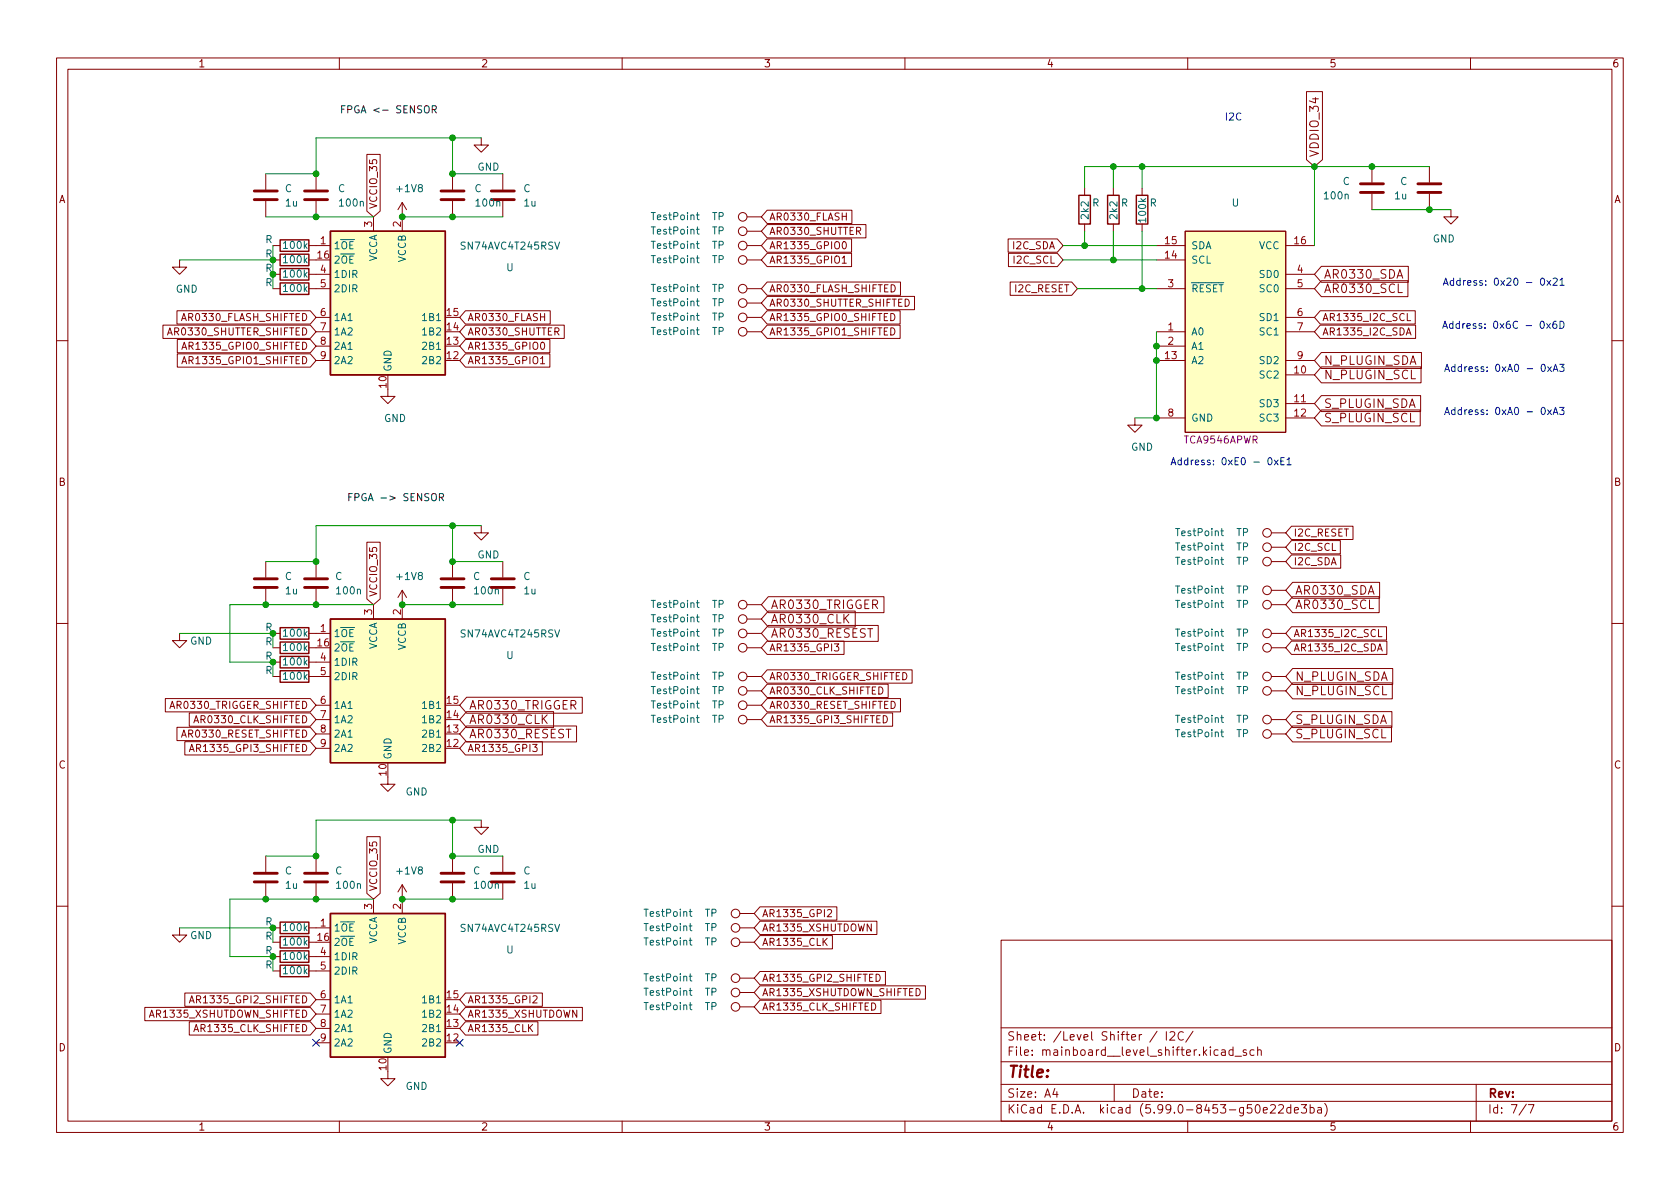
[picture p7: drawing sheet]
<svg xmlns="http://www.w3.org/2000/svg" width="297mm" height="210mm" viewBox="0 0 297 210" stroke-linecap="round" stroke-linejoin="round" font-family="sans-serif">
<g fill="none" stroke="#840000" stroke-width=".18">
<path d="M10 10.2h277v190.1h-277zM12 12.2h273v186.1h-273zM60 10.2v2M110 10.2v2M160 10.2v2M210 10.2v2M231 16.2h2.8v12l-1.4 1.3-1.4-1.3zM260 10.2v2M47 30.7v2.8M47 35.6v2.7M55.9 30.7v2.8M55.9 35.6v2.7"/>
<path d="M64.9 27.3h2.3v10l-1.2 1-1.1-1zM66 38.3v2.6M71.1 35.8l-.7 1.3M71.1 35.8v5.1M71.1 35.8l.8 1.3M80 30.7v2.8M80 35.6v2.7M85.1 24.4v1.2h1.3l-1.3 1.3-1.3-1.3h1.3M88.9 30.7v2.8M88.9 35.6v2.7M132.1 38.3h2.5M135.6 39.7h17.5v2.4h-17.5l-1-1.2z"/>
<path d="M135.6 37.2h15v2.3h-15l-1-1.2zM148.9 38.3h.7M149.6 37.7v1.2M191.8 33.3v1.2M191.8 39.6v1.3M196.8 33.3v1.2M196.8 39.6v1.3M201.9 33.3v1.2M201.9 39.6v1.3M242.6 29.5v2.8M242.6 34.3v2.8M252.7 29.5v2.8"/>
<path d="M252.7 34.3v2.8M256.5 37.1v1.2h-1.2l1.2 1.3 1.3-1.3h-1.3M28.8 57.5h26.1l1 1.2-1 1.1h-26.1zM31.3 55h23.6l1 1.1-1 1.2h-23.6zM31.7 46v1.2h1.3l-1.3 1.3-1.2-1.3h1.2M48.3 51h1.2M48.3 43.4h1.2M48.3 48.5h1.2M48.3 46h1.2M54.6 51h3.8M54.6 43.4h3.8M54.6 48.5h3.8"/>
<path d="M54.6 46h1.3M55.9 56.1h2.5M55.9 58.7h2.5M82.3 57.5h17.5v2.3h-17.5l-1-1.1zM82.3 55h15v2.3h-15l-1-1.2zM95.6 56h.7M96.3 55.4v1.3M132.1 51h2.5M132.1 43.4h2.5M132.1 56.1h2.5M132.1 58.7h2.5M132.1 46h2.5"/>
<path d="M132.1 53.6h2.5M132.1 40.9h2.5M135.6 52.4h26.1v2.4h-26.1l-1-1.2zM135.6 57.5h23.6v2.3h-23.6l-1-1.1zM135.6 55h23.6v2.3h-23.6l-1-1.2zM135.6 44.8h15v2.3h-15l-1-1.1zM135.6 42.3h15v2.3h-15l-1-1.2zM135.6 49.9h23.6v2.3h-23.6l-1-1.2zM148.9 45.6l.4-.3v1.2M148.9 46.5h.7M149 42.9l.2-.2a.68 .68 0 0 1 .5 .7 .68 .68 0 0 1-.5 .6l-.2-.1-.1-.4zM157.5 58a.64 .64 0 0 1 .7 .6 .64 .64 0 0 1-.7 .6z"/>
<path d="M157.5 55.4a.64 .64 0 0 1 .7 .7 .64 .64 0 0 1-.7 .6zM157.6 50.4a.64 .64 0 0 1 .7 .6 .64 .64 0 0 1-.7 .6zM178.2 42.3h8.7l1.1 1.1-1.1 1.2h-8.7zM178.3 44.8h8.6l1.1 1.2-1.1 1.1h-8.6zM178.6 49.9h10.9l1 1.1-1 1.2h-10.9zM204.5 51h5M204.5 43.4h5M204.5 58.7h5M204.5 46h5M209.5 40.9h17.8v35.5h-17.8zM227.3 51h5.1M227.3 43.4h5.1"/>
<path d="M227.3 48.5h5.1M227.3 56.1h5.1M227.3 58.7h5.1M233.4 57.5h16.9v2.3h-16.9l-1-1.1zM233.4 55h16.8v2.3h-16.8l-1-1.2zM233.6 47.1h15.4v2.8h-15.4l-1.2-1.4zM233.6 49.6h15.3v2.9h-15.3l-1.2-1.5zM247 49.2l.5-1.5 .5 1.5M247.2 50.2v1.5h.7M248.6 59.2l.5-1.2 .4 1.2M248.8 58.9h.6M248.8 55.4v1.3h.6"/>
<path d="M10 60.2h2M31.3 60h23.6l1 1.2-1 1.2h-23.6zM31.3 62.6h23.6l1 1.1-1 1.2h-23.6zM32.2 61.8l.4-1.3 .4 1.3M32.2 64.3l.4-1.2 .4 1.2M32.3 61.4h.6M32.3 64h.6M55.9 61.2h2.5M55.9 63.7h2.5M68.6 68.8v1.3h1.2l-1.2 1.3-1.3-1.3h1.3M82.3 62.6h14.9v2.3h-14.9l-1-1.2zM82.3 60h14.9v2.4h-14.9l-1-1.2z"/>
<path d="M95.6 63.4l.3-.3v1.2M95.6 64.3h.7M95.7 60.6l.2-.1a.68 .68 0 0 1 .4 .6 .68 .68 0 0 1-.4 .7l-.2-.1-.1-.4zM200.7 73.9v1.3h1.2l-1.2 1.2-1.3-1.2h1.3M204.5 61.2h5M204.5 63.7h5M204.5 73.9h5M227.3 63.7h5.1M227.3 66.3h5.1M227.3 71.4h5.1M227.3 73.9h5.1M233.6 62.3h17.7v2.9h-17.7l-1.2-1.5z"/>
<path d="M233.6 64.9h17.7v2.8h-17.7l-1.2-1.4zM233.6 70h17.6v2.8h-17.6l-1.2-1.4zM233.6 72.5h17.5v2.8h-17.5l-1.2-1.4zM285 60.2h2M47 99.3v2.8M55.9 99.3v2.8M64.9 95.9h2.3v10l-1.2 1-1.1-1zM80 99.3v2.8M85.1 93v1.2h1.3l-1.3 1.3-1.3-1.3h1.3M88.9 99.3v2.8M224.8 99.3h2.5M224.8 94.2h2.5"/>
<path d="M224.8 96.8h2.5M228.3 93.1h10.9v2.3h-10.9l-1-1.2zM228.3 95.6h8.7v2.3h-8.7l-1-1.1zM228.3 98.1h8.7v2.4h-8.7l-1-1.2zM10 110.2h2M31.7 112v1.3h1.3l-1.3 1.2-1.2-1.2h1.2M47 104.1v2.8M48.3 119.6h1.2M48.3 114.5h1.2M48.3 112h1.2M48.3 117.1h1.2M54.6 119.6h3.8"/>
<path d="M54.6 114.5h1.3M54.6 112h3.8M54.6 117.1h3.8M55.9 104.1v2.8M66 106.9v2.6M71.1 104.4v5.1M71.1 104.4l-.7 1.3M71.1 104.4l.8 1.3M80 104.1v2.8M88.9 104.1v2.8M132.1 106.9h2.5M132.1 119.6h2.5"/>
<path d="M132.1 114.5h2.5M132.1 112h2.5M132.1 109.5h2.5M135.6 113.4h13.6v2.3h-13.6l-1-1.2zM135.6 118.5h25.7v2.3h-25.7l-1-1.2zM135.8 105.5h20.5v2.8h-20.5l-1.2-1.4zM135.8 110.6h19.5v2.8h-19.5l-1.2-1.4zM135.8 108.1h15.4v2.8h-15.4l-1.2-1.4zM147.5 113.9h.8l-.4 .4 .3 .2v.5l-.1 .1-.6-.1M149.4 109.3l.7 .9M150.1 108.6l-.9 .9M153.4 111.2h.9"/>
<path d="M224.8 104.4h2.5M224.8 106.9h2.5M224.8 119.6h2.5M224.8 114.5h2.5M224.8 112h2.5M228.3 113.4h16.9v2.3h-16.9l-1-1.2zM228.3 110.8h16.8v2.4h-16.8l-1-1.2zM228.5 118.2h17.7v2.8h-17.7l-1.2-1.4zM228.5 103h15.4v2.8h-15.4l-1.2-1.4zM228.5 105.5h15.4v2.8h-15.4l-1.2-1.4zM241.9 105.1l.5-1.5 .5 1.5M242.1 106.1v1.5h.8"/>
<path d="M243.6 115.1l.4-1.2 .4 1.2M243.7 114.8h.6M243.7 111.3v1.3h.6M285 110.2h2M29.2 123.5h25.7l1 1.2-1 1.2h-25.7zM31.3 128.6h23.6l1 1.2-1 1.2h-23.6zM32.7 131.2h22.2l1 1.1-1 1.2h-22.2zM33.5 126.1h21.4l1 1.1-1 1.2h-21.4zM33.5 132.9l.4-1.3 .4 1.3M33.6 132.5h.6M34.3 127.8l.4-1.2 .4 1.2M55.9 127.2h2.5"/>
<path d="M55.9 124.7h2.5M55.9 129.8h2.5M55.9 132.3h2.5M68.6 137.4v1.3h1.2l-1.2 1.2-1.3-1.2h1.3M82.3 131.2h13.6v2.3h-13.6l-1-1.2zM82.5 128.4h19.4v2.8h-19.4l-1.2-1.4zM82.5 123.3h20.5v2.8h-20.5l-1.2-1.4zM82.5 125.8h15.4v2.9h-15.4l-1.2-1.5zM94.2 131.6h.8l-.5 .5 .4 .1v.6l-.2 .1-.5-.1M96.1 127.1l.6 .8M96.7 126.4l-.8 .9M100.1 129h.9"/>
<path d="M132.1 127.2h2.5M132.1 124.7h2.5M132.1 122.2h2.5M135.6 123.5h23.6v2.4h-23.6l-1-1.2zM135.6 121h21.4v2.3h-21.4l-1-1.1zM135.6 126.1h22.2v2.3h-22.2l-1-1.2zM155.4 121.5a.64 .64 0 0 1 .7 .6 .64 .64 0 0 1-.7 .6zM156.2 126.6a.64 .64 0 0 1 .7 .6 .64 .64 0 0 1-.7 .6zM224.8 127.2h2.5M224.8 122.2h2.5M224.8 129.8h2.5M228.5 120.8h17.7v2.8h-17.7l-1.2-1.4z"/>
<path d="M228.5 128.4h17.5v2.8h-17.5l-1.2-1.4zM228.5 125.8h17.6v2.9h-17.6l-1.2-1.5zM47 151.4v2.8M47 156.2v2.8M55.9 151.4v2.8M55.9 156.2v2.8M64.9 148h2.3v10l-1.2 1-1.1-1zM66 159v2.5M71.1 156.5v5M71.1 156.5l-.7 1.2M71.1 156.5l.8 1.2M80 151.4v2.8"/>
<path d="M80 156.2v2.8M85.1 145v1.3h1.3l-1.3 1.3-1.3-1.3h1.3M88.9 151.4v2.8M88.9 156.2v2.8M10 160.2h2M25.6 178.1h29.3l1 1.2-1 1.2h-29.3zM31.7 164.1v1.2h1.3l-1.3 1.3-1.2-1.3h1.2M32.7 175.6h22.2l1 1.2-1 1.2h-22.2zM33.5 177.4l.4-1.3 .4 1.3M33.6 177h.6M48.3 166.6h1.2M48.3 164.1h1.2"/>
<path d="M48.3 169.2h1.2M48.3 171.7h1.2M54.6 166.6h1.3M54.6 164.1h3.8M54.6 169.2h3.8M54.6 171.7h3.8M55.9 176.8h2.5M55.9 179.3h2.5M82.3 178.1h20.7v2.4h-20.7l-1-1.2zM82.3 175.6h13.6v2.4h-13.6l-1-1.2zM94.2 176.2l.5-.1 .3 .3-.8 1h.8M130.8 173h2.5"/>
<path d="M130.8 166.6h2.5M130.8 164.1h2.5M130.8 161.5h2.5M130.8 178h2.5M130.8 175.5h2.5M134.4 165.4h12.8v2.4h-12.8l-1.1-1.2zM134.4 160.4h13.6v2.3h-13.6l-1.1-1.2zM134.4 162.9h20.6v2.4h-20.6l-1.1-1.2zM134.4 171.8h22.2v2.3h-22.2l-1.1-1.1zM134.4 174.3h29.2v2.4h-29.2l-1.1-1.2zM134.4 176.9h21.4v2.3h-21.4l-1.1-1.2zM145.7 166.5l.5 .7"/>
<path d="M146.2 165.9l-.7 .7M146.3 161l.5-.2 .2 .4-.8 .9h.8M154.1 177.4a.64 .64 0 0 1 .7 .6 .64 .64 0 0 1-.7 .6zM154.9 172.3a.64 .64 0 0 1 .7 .6 .64 .64 0 0 1-.7 .6zM177 166.3h108v32h-108zM285 160.2h2M33.5 180.7h21.4l1 1.2-1 1.1h-21.4zM34.3 182.4l.4-1.2 .4 1.2M55.9 181.9h2.5M55.9 184.4h2.5M60 198.3v2M68.6 189.5v1.2h1.2l-1.2 1.3-1.3-1.3h1.3"/>
<path d="M82.3 180.7h12.8v2.3h-12.8l-1-1.1zM93.6 181.7l.6 .7M94.2 181.2l-.7 .7M110 198.3v2M160 198.3v2M177 194.8h108M177 191.8h108M177 187.8h108M177 181.8h108M186.5 192.5l-.4 1h1M186.9 193v1M197 191.8v3"/>
<path d="M204.6 182.4l-1.3 1.9M206.2 182.4v1.5M206.9 182.6l.5-.2 .2 .2 .1 .3-.9 1h.9M209.2 182.6a.6 .6 0 0 0-.7 0 .6 .6 0 0 0-.2 .7 .56 .56 0 0 0 .3 .6 .56 .56 0 0 0 .6-.1M210 198.3v2M210.9 182.4l-1.3 1.9M216 185.7h.6v.9M216.6 186l-.5 .1a.29 .29 0 0 0-.2 .2 .29 .29 0 0 0 .2 .3h.5M218 185.7l-.4-.1-.3 .3v.4l.1 .3h.6M218 185.1v1.5M218.4 186.8h1.1M220.4 185.7l-.4-.1-.2 .2 .1 .3 .5 .1v.4h-.6"/>
<path d="M221.7 185.7l-.4-.1-.3 .3v.4l.1 .3h.6M222.4 185.8l.2-.2 .3 .1 .1 .9M222.4 185.1v1.5M223.4 196.3l.7-.1-.1-.3-.4-.1-.2 .2v.8h.6M224.6 195.5l.6-.2 .2 .2 .1 .3-.9 1h.9M226.1 195.5l.5-.2 .3 .2v.3l-.9 1h.9M228.2 195.9l-.4-.1-.3 .3v.4l.1 .3h.6M228.2 195.3v1.5M228.9 196.3l.7-.1-.1-.3-.4-.1-.2 .2v.8h.6M230.1 195.3h.9l-.5 .6 .4 .1v.7l-.2 .1h-.4l-.2-.1M231.6 195.9l.5-.1 .3 .3v.4l-.2 .3h-.6M231.6 195.3v1.5"/>
<path d="M233 195.9h.6v.9M233.6 196.2l-.5 .1a.29 .29 0 0 0-.2 .2 .29 .29 0 0 0 .2 .3h.5M234.2 195.1a1.72 1.72 0 0 1 0 2.3M260 198.3v2M261 191.8v6.5M269.9 195.3l-1.3 1.9M270.2 195.3h1l-.6 1.5"/>
<circle cx="131.3" cy="38.3" r=".76"/>
<circle cx="131.3" cy="56.1" r=".76"/>
<circle cx="131.3" cy="43.4" r=".76"/>
<circle cx="131.3" cy="46" r=".76"/>
<circle cx="131.3" cy="58.7" r=".76"/>
<circle cx="131.3" cy="51" r=".76"/>
<circle cx="131.3" cy="53.6" r=".76"/>
<circle cx="131.3" cy="40.9" r=".76"/>
<circle cx="224" cy="96.8" r=".76"/>
<circle cx="224" cy="99.3" r=".76"/>
<circle cx="224" cy="94.2" r=".76"/>
<circle cx="131.3" cy="106.9" r=".76"/>
<circle cx="131.3" cy="114.5" r=".76"/>
<circle cx="131.3" cy="109.5" r=".76"/>
<circle cx="131.3" cy="119.6" r=".76"/>
<circle cx="131.3" cy="112" r=".76"/>
<circle cx="224" cy="104.4" r=".76"/>
<circle cx="224" cy="112" r=".76"/>
<circle cx="224" cy="119.6" r=".76"/>
<circle cx="224" cy="114.5" r=".76"/>
<circle cx="224" cy="106.9" r=".76"/>
<circle cx="131.3" cy="127.2" r=".76"/>
<circle cx="131.3" cy="124.7" r=".76"/>
<circle cx="131.3" cy="122.2" r=".76"/>
<circle cx="224" cy="122.2" r=".76"/>
<circle cx="224" cy="129.8" r=".76"/>
<circle cx="224" cy="127.2" r=".76"/>
<circle cx="130" cy="161.5" r=".76"/>
<circle cx="130" cy="166.6" r=".76"/>
<circle cx="130" cy="164.1" r=".76"/>
<circle cx="130" cy="175.5" r=".76"/>
<circle cx="130" cy="173" r=".76"/>
<circle cx="130" cy="178" r=".76"/>
</g>
<g fill="none" stroke="#840000" stroke-width=".25">
<path d="M190.8 34.5h2v5.1h-2zM195.8 34.5h2.1v5.1h-2.1zM200.9 34.5h2v5.1h-2zM49.5 50h5.1v2.1h-5.1zM49.5 42.4h5.1v2h-5.1zM49.5 47.5h5.1v2h-5.1zM49.5 45h5.1v2h-5.1zM58.4 40.9h20.3v25.4h-20.3zM49.5 118.6h5.1v2h-5.1zM49.5 116.1h5.1v2h-5.1zM49.5 113.5h5.1v2.1h-5.1zM49.5 111h5.1v2h-5.1z"/>
<path d="M58.4 109.5h20.3v25.4h-20.3zM49.5 168.1h5.1v2.1h-5.1zM49.5 170.7h5.1v2h-5.1zM49.5 165.6h5.1v2h-5.1zM49.5 163.1h5.1v2h-5.1zM58.4 161.5h20.3v25.4h-20.3z"/>
</g>
<g fill="none" stroke="#840000" stroke-width=".51">
<path d="M45 35.3h4M45 33.8h4M53.8 35.3h4.1M53.8 33.8h4.1M78 35.3h4M78 33.8h4M86.9 35.3h4M86.9 33.8h4M240.5 34h4.1M240.5 32.5h4.1M250.7 34h4.1M250.7 32.5h4.1"/>
<path d="M45 103.9h4M45 102.4h4M53.8 103.9h4.1M53.8 102.4h4.1M78 103.9h4M78 102.4h4M86.9 103.9h4M86.9 102.4h4M45 156h4M45 154.4h4M53.8 156h4.1M53.8 154.4h4.1"/>
<path d="M78 156h4M78 154.4h4M86.9 156h4M86.9 154.4h4"/>
</g>
<g fill="none" stroke="#006464" stroke-width=".18">
<path d="M123.1 38h.5M123.3 37.6v1.1l.3 .2M123.1 58.3h.5M123.1 55.8h.5M123.1 45.6h.5M123.1 50.7h.5M123.1 53.2h.5M123.1 43.1h.5M123.1 40.5h.5M123.3 57.9v1.1l.3 .2M123.3 55.4v1.1l.3 .1M123.3 45.2v1.1l.3 .2"/>
<path d="M123.3 50.3v1.1l.3 .2M123.3 52.8v1.1l.3 .2M123.3 42.7v1.1l.3 .1M123.3 40.1v1.1l.3 .2M215.8 99h.5M215.8 93.9h.5M215.8 96.4h.5M216 98.5v1.1l.3 .2M216 93.5v1.1l.3 .1M216 96v1.1l.3 .2M123.1 106.6h.5M123.1 119.3h.5"/>
<path d="M123.1 114.2h.5M123.1 111.7h.5M123.1 109.1h.5M123.3 106.2v1.1l.3 .1M123.3 118.9v1.1l.3 .1M123.3 113.8v1.1l.3 .2M123.3 111.2v1.1l.3 .2M123.3 108.7v1.1l.3 .2M215.8 104h.5M215.8 106.6h.5M215.8 119.3h.5M215.8 114.2h.5"/>
<path d="M215.8 111.7h.5M216 103.6v1.1l.3 .2M216 106.2v1.1l.3 .1M216 111.2v1.1l.3 .2M216 118.9v1.1l.3 .1M216 113.8v1.1l.3 .2M123.1 126.9h.5M123.1 124.4h.5M123.1 121.8h.5M123.3 126.5v1.1l.3 .2M123.3 123.9v1.1l.3 .2M123.3 121.4v1.1l.3 .2"/>
<path d="M215.8 126.9h.5M215.8 121.8h.5M215.8 129.4h.5M216 126.5v1.1l.3 .2M216 129v1.1l.3 .2M216 121.4v1.1l.3 .2M121.9 172.6h.4M121.9 166.3h.4M121.9 163.7h.4M121.9 161.2h.4M121.9 177.7h.4M121.9 175.2h.4"/>
<path d="M122 172.2v1.1l.3 .2M122 165.9v1l.3 .2M122 163.3v1.1l.3 .2M122 160.8v1.1l.3 .1M122 177.3v1.1l.3 .2M122 174.7v1.1l.3 .2"/>
</g>
<g fill="#ffffc2" stroke="#ffffc2" stroke-width=".18">
<path d="M58.4 40.9h20.3v25.4h-20.3z"/>
<path d="M209.5 40.9h17.8v35.5h-17.8z"/>
<path d="M58.4 109.5h20.3v25.4h-20.3z"/>
<path d="M58.4 161.5h20.3v25.4h-20.3z"/>
</g>
<path d="M60.4 19.3h.4M61 18.7h-.6v1.3M61.5 19.4l.6-.1 .1-.2v-.3l-.7-.1v1.3M61.7 87.9h.4M62.3 87.3h-.6v1.2M62.8 87.9h.6l.1-.2-.1-.3-.6-.1v1.2" fill="none" stroke="#0f0f0f" stroke-width=".18"/>
<g fill="none" stroke="#0000c2" stroke-width=".18">
<path d="M255.1 58.1l.4-1.3 .4 1.3M255.2 50.4l.4-1.2 .4 1.2M255.2 57.7h.6M255.3 50.1h.6M256.9 57.3l-.4-.1-.2 .3 .1 .5h.5M256.9 56.8v1.3M257 49.7l-.4-.1-.2 .2 .1 .6h.5M257 49.2v1.2M258 57.3l-.3-.1-.3 .3 .2 .5h.4M258 56.8v1.3M258.2 49.7l-.4-.1-.2 .2 .1 .6h.5M258.2 49.2v1.2"/>
<path d="M275.8 56.8a.64 .64 0 0 1 .7 .6 .64 .64 0 0 1-.7 .7zM275.8 50.4h.7M255.4 73.3l.5-1.3 .4 1.3M255.4 65.7l.5-1.3 .4 1.3M255.6 72.9h.6M255.6 65.3h.6M257.3 72.5h-.4l-.3 .2 .2 .5h.5M257.3 64.9l-.4-.1-.3 .3 .2 .5h.5M257.3 64.4v1.3M257.3 72v1.3M258.4 72.5h-.4l-.2 .2 .1 .5h.5M258.4 64.9l-.4-.1-.2 .3 .1 .5h.5"/>
<path d="M275.8 72h.7l-.4 .5 .4 .1v.6l-.2 .1-.5-.1M275.8 64.4h.7l-.4 .5 .4 .1v.6l-.2 .1-.5-.1M207.1 82.2l.4-1.3 .4 1.3M207.2 81.8h.6M208.9 81.4h-.4l-.2 .2 .1 .5h.5M208.9 80.9v1.3M210 81.4h-.3l-.3 .2 .1 .5h.5M227.6 82.2h.7"/>
</g>
<g fill="none" stroke="#009600" stroke-width=".18">
<path d="M47 38.3h19M71.1 38.3h17.8M80 24.4v6.3h8.9M85.1 24.4h-29.2v6.3h-8.9M196.8 29.5v3.8M201.9 29.5v3.8M232.4 29.5v13.9M242.6 37.1h13.9M252.7 29.5h-60.9v3.8M31.7 46h16.6M48.3 43.4v7.6M188 46h16.5"/>
<path d="M188 43.4h16.5M190.5 51h14M191.8 40.9v2.5M196.8 40.9v5.1M201.9 40.9v10.1M204.5 58.7v15.2h-3.8M80 93v6.3h8.9M85.1 93h-29.2v6.3h-8.9M31.7 112h16.6v2.5M66 106.9h-25.4v10.2h7.7v2.5M71.1 106.9h17.8M66 159h-25.4v10.2h7.7v2.5"/>
<path d="M71.1 159h17.8M80 145v6.4h8.9M85.1 145h-29.2v6.4h-8.9M31.7 164.1h16.6v2.5"/>
</g>
<path d="M55.3 183.8l1.2 1.2M56.5 183.8l-1.2 1.2M80.7 183.8l1.2 1.2M81.9 183.8l-1.2 1.2" fill="none" stroke="#000084" stroke-width=".18"/>
<g fill="#009600" stroke="#009600" stroke-width=".18">
<circle cx="55.9" cy="99.3" r=".51"/>
<circle cx="48.3" cy="46" r=".51"/>
<circle cx="48.3" cy="48.5" r=".51"/>
<circle cx="55.9" cy="106.9" r=".51"/>
<circle cx="47" cy="106.9" r=".51"/>
<circle cx="47" cy="159" r=".51"/>
<circle cx="48.3" cy="164.1" r=".51"/>
<circle cx="48.3" cy="169.2" r=".51"/>
<circle cx="55.9" cy="159" r=".51"/>
<circle cx="71.1" cy="159" r=".51"/>
<circle cx="80" cy="159" r=".51"/>
<circle cx="80" cy="145" r=".51"/>
<circle cx="80" cy="151.4" r=".51"/>
<circle cx="71.1" cy="38.3" r=".51"/>
<circle cx="55.9" cy="30.7" r=".51"/>
<circle cx="55.9" cy="38.3" r=".51"/>
<circle cx="48.3" cy="112" r=".51"/>
<circle cx="48.3" cy="117.1" r=".51"/>
<circle cx="55.9" cy="151.4" r=".51"/>
<circle cx="71.1" cy="106.9" r=".51"/>
<circle cx="80" cy="99.3" r=".51"/>
<circle cx="80" cy="106.9" r=".51"/>
<circle cx="80" cy="93" r=".51"/>
<circle cx="80" cy="24.4" r=".51"/>
<circle cx="80" cy="30.7" r=".51"/>
<circle cx="80" cy="38.3" r=".51"/>
<circle cx="201.9" cy="51" r=".51"/>
<circle cx="204.5" cy="61.2" r=".51"/>
<circle cx="204.5" cy="63.7" r=".51"/>
<circle cx="201.9" cy="29.5" r=".51"/>
<circle cx="232.4" cy="29.5" r=".51"/>
<circle cx="196.9" cy="46" r=".51"/>
<circle cx="242.6" cy="29.5" r=".51"/>
<circle cx="252.7" cy="37.1" r=".51"/>
<circle cx="204.5" cy="73.9" r=".51"/>
<circle cx="191.8" cy="43.4" r=".51"/>
<circle cx="196.9" cy="29.5" r=".51"/>
</g>
<text font-size="2.8" fill="#840000" x="178" y="190.6">Title:</text>
<g font-size="2.1" fill="#840000">
<text x="233.2" y="27.9" transform="rotate(-90 233.2 27.9)">VDDIO_34</text>
<text x="234" y="49.3">AR0330_SDA</text>
<text x="234" y="51.8">AR0330_SCL</text>
<text x="234" y="64.5">N_PLUGIN_SDA</text>
<text x="234" y="67.1">N_PLUGIN_SCL</text>
<text x="234" y="72.1">S_PLUGIN_SDA</text>
<text x="234" y="74.7">S_PLUGIN_SCL</text>
<text x="136.2" y="107.7">AR0330_TRIGGER</text>
<text x="228.9" y="105.2">AR0330_SDA</text>
<text x="228.9" y="107.7">AR0330_SCL</text>
<text x="136.2" y="112.8">AR0330_RESEST</text>
<text x="136.2" y="110.2">AR0330_CLK</text>
<text x="82.9" y="125.5">AR0330_TRIGGER</text>
<text x="228.9" y="120.4">N_PLUGIN_SDA</text>
<text x="228.9" y="122.9">N_PLUGIN_SCL</text>
<text x="82.9" y="130.6">AR0330_RESEST</text>
<text x="82.9" y="128">AR0330_CLK</text>
<text x="228.9" y="130.6">S_PLUGIN_SCL</text>
<text x="228.9" y="128">S_PLUGIN_SDA</text>
<text x="178" y="184">Sheet: /Level Shifter / I2C/</text>
<text x="178" y="186.7">File: mainboard__level_shifter.kicad_sch</text>
<text x="178" y="196.9">KiCad E.D.A. kicad (5.99.0-8453-g50e22de3ba)</text>
<text x="178" y="194.1">Size: A4</text>
<text x="200" y="194.1">Date:</text>
<text x="263" y="194.1">Rev:</text>
<text x="263" y="196.9">Id: 7/7</text>
</g>
<g font-size="1.8" fill="#840000">
<text x="35" y="11.9">1</text>
<text x="85" y="11.9">2</text>
<text x="135" y="11.9">3</text>
<text x="185" y="11.9">4</text>
<text x="235" y="11.9">5</text>
<text x="285" y="11.9">6</text>
<text x="10.3" y="35.9">A</text>
<text x="285.3" y="35.9">A</text>
<text x="66.7" y="37" transform="rotate(-90 66.7 37)">VCCIO_35</text>
<text x="136" y="41.5">AR0330_SHUTTER</text>
<text x="136" y="39">AR0330_FLASH</text>
<text x="136" y="46.6">AR1335_GPIO1</text>
<text x="136" y="44.1">AR1335_GPIO0</text>
<text x="179.2" y="44.1">I2C_SDA</text>
<text x="179.4" y="46.6">I2C_SCL</text>
<text x="136" y="51.7">AR0330_FLASH_SHIFTED</text>
<text x="179.5" y="51.7">I2C_RESET</text>
<text x="30.2" y="59.3">AR0330_SHUTTER_SHIFTED</text>
<text x="32.6" y="56.8">AR0330_FLASH_SHIFTED</text>
<text x="82.6" y="59.3">AR0330_SHUTTER</text>
<text x="82.6" y="56.8">AR0330_FLASH</text>
<text x="136" y="54.2">AR0330_SHUTTER_SHIFTED</text>
<text x="136" y="59.3">AR1335_GPIO1_SHIFTED</text>
<text x="136" y="56.8">AR1335_GPIO0_SHIFTED</text>
<text x="233.7" y="59.3">AR1335_I2C_SDA</text>
<text x="233.7" y="56.8">AR1335_I2C_SCL</text>
<text x="33.1" y="61.8">AR1335_GPIO0_SHIFTED</text>
<text x="33.1" y="64.4">AR1335_GPIO1_SHIFTED</text>
<text x="82.6" y="64.4">AR1335_GPIO1</text>
<text x="82.6" y="61.8">AR1335_GPIO0</text>
<text x="10.3" y="85.9">B</text>
<text x="285.3" y="85.9">B</text>
<text x="228.7" y="94.9">I2C_RESET</text>
<text x="228.7" y="97.4">I2C_SCL</text>
<text x="228.7" y="99.9">I2C_SDA</text>
<text x="66.7" y="105.6" transform="rotate(-90 66.7 105.6)">VCCIO_35</text>
<text x="228.7" y="112.6">AR1335_I2C_SCL</text>
<text x="136" y="115.2">AR1335_GPI3</text>
<text x="228.7" y="115.2">AR1335_I2C_SDA</text>
<text x="30.5" y="125.3">AR0330_TRIGGER_SHIFTED</text>
<text x="136" y="125.3">AR0330_RESET_SHIFTED</text>
<text x="136" y="122.8">AR0330_CLK_SHIFTED</text>
<text x="136" y="120.3">AR0330_TRIGGER_SHIFTED</text>
<text x="32.6" y="130.4">AR0330_RESET_SHIFTED</text>
<text x="34.9" y="127.9">AR0330_CLK_SHIFTED</text>
<text x="136" y="127.9">AR1335_GPI3_SHIFTED</text>
<text x="10.3" y="135.9">C</text>
<text x="34.5" y="133">AR1335_GPI3_SHIFTED</text>
<text x="82.6" y="133">AR1335_GPI3</text>
<text x="285.3" y="135.9">C</text>
<text x="66.7" y="157.7" transform="rotate(-90 66.7 157.7)">VCCIO_35</text>
<text x="134.7" y="167.3">AR1335_CLK</text>
<text x="134.7" y="162.2">AR1335_GPI2</text>
<text x="134.7" y="164.7">AR1335_XSHUTDOWN</text>
<text x="134.7" y="173.6">AR1335_GPI2_SHIFTED</text>
<text x="26.9" y="180">AR1335_XSHUTDOWN_SHIFTED</text>
<text x="34.5" y="177.4">AR1335_GPI2_SHIFTED</text>
<text x="82.6" y="180">AR1335_XSHUTDOWN</text>
<text x="82.6" y="177.4">AR1335_GPI2</text>
<text x="134.7" y="176.1">AR1335_XSHUTDOWN_SHIFTED</text>
<text x="134.7" y="178.7">AR1335_CLK_SHIFTED</text>
<text x="10.3" y="185.9">D</text>
<text x="34.9" y="182.5">AR1335_CLK_SHIFTED</text>
<text x="82.6" y="182.5">AR1335_CLK</text>
<text x="285.3" y="185.9">D</text>
<text x="35" y="199.9">1</text>
<text x="85" y="199.9">2</text>
<text x="135" y="199.9">3</text>
<text x="185" y="199.9">4</text>
<text x="235" y="199.9">5</text>
<text x="285" y="199.9">6</text>
</g>
<g font-size="1.8" fill="#0f0f0f">
<text x="62.5" y="20">FPGA &lt;- SENSOR</text>
<text x="63.8" y="88.6">FPGA -&gt; SENSOR</text>
</g>
<g font-size="1.8" fill="#0000c2">
<text x="217" y="21.3">I2C</text>
<text x="259.3" y="50.5">Address: 0x20 - 0x21</text>
<text x="258.7" y="58.1">Address: 0x6C - 0x6D</text>
<text x="258.7" y="65.7">Address: 0xA0 - 0xA3</text>
<text x="258.7" y="73.4">Address: 0xA0 - 0xA3</text>
<text x="210.6" y="82.3">Address: 0xE0 - 0xE1</text>
</g>
<g font-size="1.8" fill="#006464">
<text x="50.4" y="34">C</text>
<text x="59.8" y="34">C</text>
<text x="70.3" y="34">+1V8</text>
<text x="83.9" y="34">C</text>
<text x="84.4" y="30.2">GND</text>
<text x="92.5" y="34">C</text>
<text x="234.3" y="35.2">100n</text>
<text x="237.4" y="32.7">C</text>
<text x="246.6" y="35.2">1u</text>
<text x="247.6" y="32.7">C</text>
<text x="50.5" y="36.5">1u</text>
<text x="60.1" y="36.5">100n</text>
<text x="84.3" y="36.5">100n</text>
<text x="92.7" y="36.5">1u</text>
<text x="115.4" y="38.9">TestPoint</text>
<text x="115.4" y="41.5">TestPoint</text>
<text x="125.9" y="38.9">TP</text>
<text x="125.9" y="41.5">TP</text>
<text x="192.5" y="38.7" transform="rotate(-90 192.5 38.7)">2k2</text>
<text x="193.1" y="36.5">R</text>
<text x="197.6" y="38.7" transform="rotate(-90 197.6 38.7)">2k2</text>
<text x="198.2" y="36.5">R</text>
<text x="202.6" y="39.2" transform="rotate(-90 202.6 39.2)">100k</text>
<text x="203.3" y="36.5">R</text>
<text x="217.8" y="36.5">U</text>
<text x="46.9" y="43">R</text>
<text x="46.9" y="45.5">R</text>
<text x="50.2" y="44">100k</text>
<text x="50.2" y="46.5">100k</text>
<text x="58.9" y="46.6">2~OE</text>
<text x="58.9" y="44.1">1~OE</text>
<text x="66.7" y="46.4" transform="rotate(-90 66.7 46.4)">VCCA</text>
<text x="71.8" y="46.4" transform="rotate(-90 71.8 46.4)">VCCB</text>
<text x="81.8" y="44.1">SN74AVC4T245RSV</text>
<text x="89.5" y="47.9">U</text>
<text x="115.4" y="46.5">TestPoint</text>
<text x="115.4" y="44">TestPoint</text>
<text x="125.9" y="46.5">TP</text>
<text x="125.9" y="44">TP</text>
<text x="210.6" y="46.6">SCL</text>
<text x="210.6" y="44.1">SDA</text>
<text x="222.6" y="44.1">VCC</text>
<text x="253.3" y="42.9">GND</text>
<text x="31.1" y="51.8">GND</text>
<text x="46.9" y="50.6">R</text>
<text x="46.9" y="48.1">R</text>
<text x="50.2" y="51.6">100k</text>
<text x="50.2" y="49.1">100k</text>
<text x="58.9" y="49.1">1DIR</text>
<text x="58.9" y="51.7">2DIR</text>
<text x="115.4" y="51.6">TestPoint</text>
<text x="125.9" y="51.6">TP</text>
<text x="210.6" y="51.7">~RESET</text>
<text x="222.9" y="49.1">SD0</text>
<text x="222.9" y="51.7">SC0</text>
<text x="58.9" y="56.8">1A1</text>
<text x="58.9" y="59.3">1A2</text>
<text x="75" y="59.3">1B2</text>
<text x="75" y="56.8">1B1</text>
<text x="115.4" y="59.2">TestPoint</text>
<text x="115.4" y="56.7">TestPoint</text>
<text x="115.4" y="54.2">TestPoint</text>
<text x="125.9" y="59.2">TP</text>
<text x="125.9" y="56.7">TP</text>
<text x="125.9" y="54.2">TP</text>
<text x="210.6" y="59.3">A0</text>
<text x="222.9" y="56.8">SD1</text>
<text x="222.9" y="59.3">SC1</text>
<text x="58.9" y="61.8">2A1</text>
<text x="58.9" y="64.4">2A2</text>
<text x="69.2" y="65.8" transform="rotate(-90 69.2 65.8)">GND</text>
<text x="75" y="64.4">2B2</text>
<text x="75" y="61.8">2B1</text>
<text x="210.6" y="64.4">A2</text>
<text x="210.6" y="61.8">A1</text>
<text x="222.9" y="64.4">SD2</text>
<text x="222.9" y="66.9">SC2</text>
<text x="67.9" y="74.6">GND</text>
<text x="210.6" y="74.5">GND</text>
<text x="222.9" y="72">SD3</text>
<text x="222.9" y="74.5">SC3</text>
<text x="200" y="79.7">GND</text>
<text x="208.1" y="94.8">TestPoint</text>
<text x="218.6" y="94.8">TP</text>
<text x="84.4" y="98.7">GND</text>
<text x="208.1" y="99.9">TestPoint</text>
<text x="208.1" y="97.3">TestPoint</text>
<text x="218.6" y="99.9">TP</text>
<text x="218.6" y="97.3">TP</text>
<text x="50.4" y="102.6">C</text>
<text x="50.5" y="105.1">1u</text>
<text x="59.3" y="102.6">C</text>
<text x="59.6" y="105.1">100n</text>
<text x="70.3" y="102.6">+1V8</text>
<text x="83.6" y="102.6">C</text>
<text x="84" y="105.1">100n</text>
<text x="92.5" y="102.6">C</text>
<text x="92.7" y="105.1">1u</text>
<text x="115.4" y="107.5">TestPoint</text>
<text x="125.9" y="107.5">TP</text>
<text x="208.1" y="105">TestPoint</text>
<text x="208.1" y="107.5">TestPoint</text>
<text x="218.6" y="105">TP</text>
<text x="218.6" y="107.5">TP</text>
<text x="33.6" y="114">GND</text>
<text x="46.9" y="111.6">R</text>
<text x="50.2" y="112.6">100k</text>
<text x="58.9" y="112.6">1~OE</text>
<text x="81.8" y="112.7">SN74AVC4T245RSV</text>
<text x="115.4" y="112.6">TestPoint</text>
<text x="115.4" y="110">TestPoint</text>
<text x="125.9" y="112.6">TP</text>
<text x="125.9" y="110">TP</text>
<text x="208.1" y="112.6">TestPoint</text>
<text x="218.6" y="112.6">TP</text>
<text x="46.9" y="119.2">R</text>
<text x="46.9" y="116.6">R</text>
<text x="46.9" y="114.1">R</text>
<text x="50.2" y="117.7">100k</text>
<text x="50.2" y="115.1">100k</text>
<text x="58.9" y="115.2">2~OE</text>
<text x="58.9" y="117.7">1DIR</text>
<text x="66.7" y="115" transform="rotate(-90 66.7 115)">VCCA</text>
<text x="71.8" y="115" transform="rotate(-90 71.8 115)">VCCB</text>
<text x="89.5" y="116.5">U</text>
<text x="115.4" y="115.1">TestPoint</text>
<text x="125.9" y="115.1">TP</text>
<text x="208.1" y="115.1">TestPoint</text>
<text x="218.6" y="115.1">TP</text>
<text x="50.2" y="120.2">100k</text>
<text x="58.9" y="120.3">2DIR</text>
<text x="58.9" y="125.3">1A1</text>
<text x="75" y="125.3">1B1</text>
<text x="115.4" y="120.2">TestPoint</text>
<text x="115.4" y="125.3">TestPoint</text>
<text x="115.4" y="122.7">TestPoint</text>
<text x="125.9" y="120.2">TP</text>
<text x="125.9" y="125.3">TP</text>
<text x="125.9" y="122.7">TP</text>
<text x="208.1" y="122.7">TestPoint</text>
<text x="208.1" y="120.2">TestPoint</text>
<text x="218.6" y="122.7">TP</text>
<text x="218.6" y="120.2">TP</text>
<text x="58.9" y="127.9">1A2</text>
<text x="58.9" y="130.4">2A1</text>
<text x="75" y="130.4">2B1</text>
<text x="75" y="127.9">1B2</text>
<text x="115.4" y="127.8">TestPoint</text>
<text x="125.9" y="127.8">TP</text>
<text x="208.1" y="127.8">TestPoint</text>
<text x="208.1" y="130.4">TestPoint</text>
<text x="218.6" y="127.8">TP</text>
<text x="218.6" y="130.4">TP</text>
<text x="58.9" y="133">2A2</text>
<text x="69.2" y="134.4" transform="rotate(-90 69.2 134.4)">GND</text>
<text x="75" y="133">2B2</text>
<text x="71.7" y="140.7">GND</text>
<text x="50.4" y="154.6">C</text>
<text x="59.3" y="154.6">C</text>
<text x="70.3" y="154.6">+1V8</text>
<text x="83.6" y="154.6">C</text>
<text x="84.4" y="150.8">GND</text>
<text x="92.5" y="154.6">C</text>
<text x="50.5" y="157.2">1u</text>
<text x="59.6" y="157.2">100n</text>
<text x="84" y="157.2">100n</text>
<text x="92.7" y="157.2">1u</text>
<text x="33.6" y="166.1">GND</text>
<text x="46.9" y="166.2">R</text>
<text x="46.9" y="163.6">R</text>
<text x="50.2" y="167.2">100k</text>
<text x="50.2" y="164.6">100k</text>
<text x="58.9" y="167.3">2~OE</text>
<text x="58.9" y="164.7">1~OE</text>
<text x="66.7" y="167.1" transform="rotate(-90 66.7 167.1)">VCCA</text>
<text x="71.8" y="167.1" transform="rotate(-90 71.8 167.1)">VCCB</text>
<text x="81.8" y="164.8">SN74AVC4T245RSV</text>
<text x="114.1" y="167.2">TestPoint</text>
<text x="114.1" y="164.6">TestPoint</text>
<text x="114.1" y="162.1">TestPoint</text>
<text x="124.6" y="167.2">TP</text>
<text x="124.6" y="164.6">TP</text>
<text x="124.6" y="162.1">TP</text>
<text x="46.9" y="168.7">R</text>
<text x="46.9" y="171.2">R</text>
<text x="50.2" y="169.7">100k</text>
<text x="50.2" y="172.3">100k</text>
<text x="58.9" y="169.8">1DIR</text>
<text x="58.9" y="172.3">2DIR</text>
<text x="89.5" y="168.6">U</text>
<text x="114.1" y="173.5">TestPoint</text>
<text x="124.6" y="173.5">TP</text>
<text x="58.9" y="177.4">1A1</text>
<text x="58.9" y="180">1A2</text>
<text x="75" y="180">1B2</text>
<text x="75" y="177.4">1B1</text>
<text x="114.1" y="178.6">TestPoint</text>
<text x="114.1" y="176.1">TestPoint</text>
<text x="124.6" y="178.6">TP</text>
<text x="124.6" y="176.1">TP</text>
<text x="58.9" y="182.5">2A1</text>
<text x="58.9" y="185">2A2</text>
<text x="75" y="185">2B2</text>
<text x="75" y="182.5">2B1</text>
<text x="69.2" y="186.4" transform="rotate(-90 69.2 186.4)">GND</text>
<text x="71.7" y="192.7">GND</text>
</g>
<g font-size="1.8" fill="#a90000">
<text x="65.8" y="40.1" transform="rotate(-90 65.8 40.1)">3</text>
<text x="70.9" y="40.1" transform="rotate(-90 70.9 40.1)">2</text>
<text x="56.2" y="45.7">16</text>
<text x="56.7" y="43.2">1</text>
<text x="206" y="45.7">14</text>
<text x="206" y="43.2">15</text>
<text x="228.9" y="43.2">16</text>
<text x="56.7" y="48.3">4</text>
<text x="56.7" y="50.8">5</text>
<text x="206.5" y="50.8">3</text>
<text x="229.4" y="48.3">4</text>
<text x="229.4" y="50.8">5</text>
<text x="56.7" y="55.9">6</text>
<text x="56.7" y="58.4">7</text>
<text x="79" y="58.4">14</text>
<text x="79" y="55.9">15</text>
<text x="206.5" y="58.4">1</text>
<text x="229.4" y="55.9">6</text>
<text x="229.4" y="58.4">7</text>
<text x="56.7" y="61">8</text>
<text x="56.7" y="63.5">9</text>
<text x="79" y="63.5">12</text>
<text x="79" y="61">13</text>
<text x="206" y="63.5">13</text>
<text x="206.5" y="61">2</text>
<text x="229.4" y="63.5">9</text>
<text x="68.3" y="68.5" transform="rotate(-90 68.3 68.5)">10</text>
<text x="228.9" y="66">10</text>
<text x="228.9" y="71.1">11</text>
<text x="206.5" y="73.7">8</text>
<text x="228.9" y="73.7">12</text>
<text x="56.7" y="111.8">1</text>
<text x="65.8" y="108.7" transform="rotate(-90 65.8 108.7)">3</text>
<text x="70.9" y="108.7" transform="rotate(-90 70.9 108.7)">2</text>
<text x="56.2" y="114.3">16</text>
<text x="56.7" y="116.8">4</text>
<text x="56.7" y="119.4">5</text>
<text x="56.7" y="124.5">6</text>
<text x="79" y="124.5">15</text>
<text x="56.7" y="127">7</text>
<text x="56.7" y="129.5">8</text>
<text x="79" y="129.5">13</text>
<text x="79" y="127">14</text>
<text x="56.7" y="132.1">9</text>
<text x="68.3" y="137.1" transform="rotate(-90 68.3 137.1)">10</text>
<text x="79" y="132.1">12</text>
<text x="65.8" y="160.8" transform="rotate(-90 65.8 160.8)">3</text>
<text x="70.9" y="160.8" transform="rotate(-90 70.9 160.8)">2</text>
<text x="56.2" y="166.4">16</text>
<text x="56.7" y="163.8">1</text>
<text x="56.7" y="168.9">4</text>
<text x="56.7" y="171.4">5</text>
<text x="56.7" y="176.5">6</text>
<text x="56.7" y="179.1">7</text>
<text x="79" y="179.1">14</text>
<text x="79" y="176.5">15</text>
<text x="56.7" y="181.6">8</text>
<text x="56.7" y="184.1">9</text>
<text x="79" y="184.1">12</text>
<text x="79" y="181.6">13</text>
<text x="68.3" y="189.2" transform="rotate(-90 68.3 189.2)">10</text>
</g>
<text font-size="1.8" fill="#840084" x="209.4" y="78.4">TCA9546APWR</text>
</svg>
